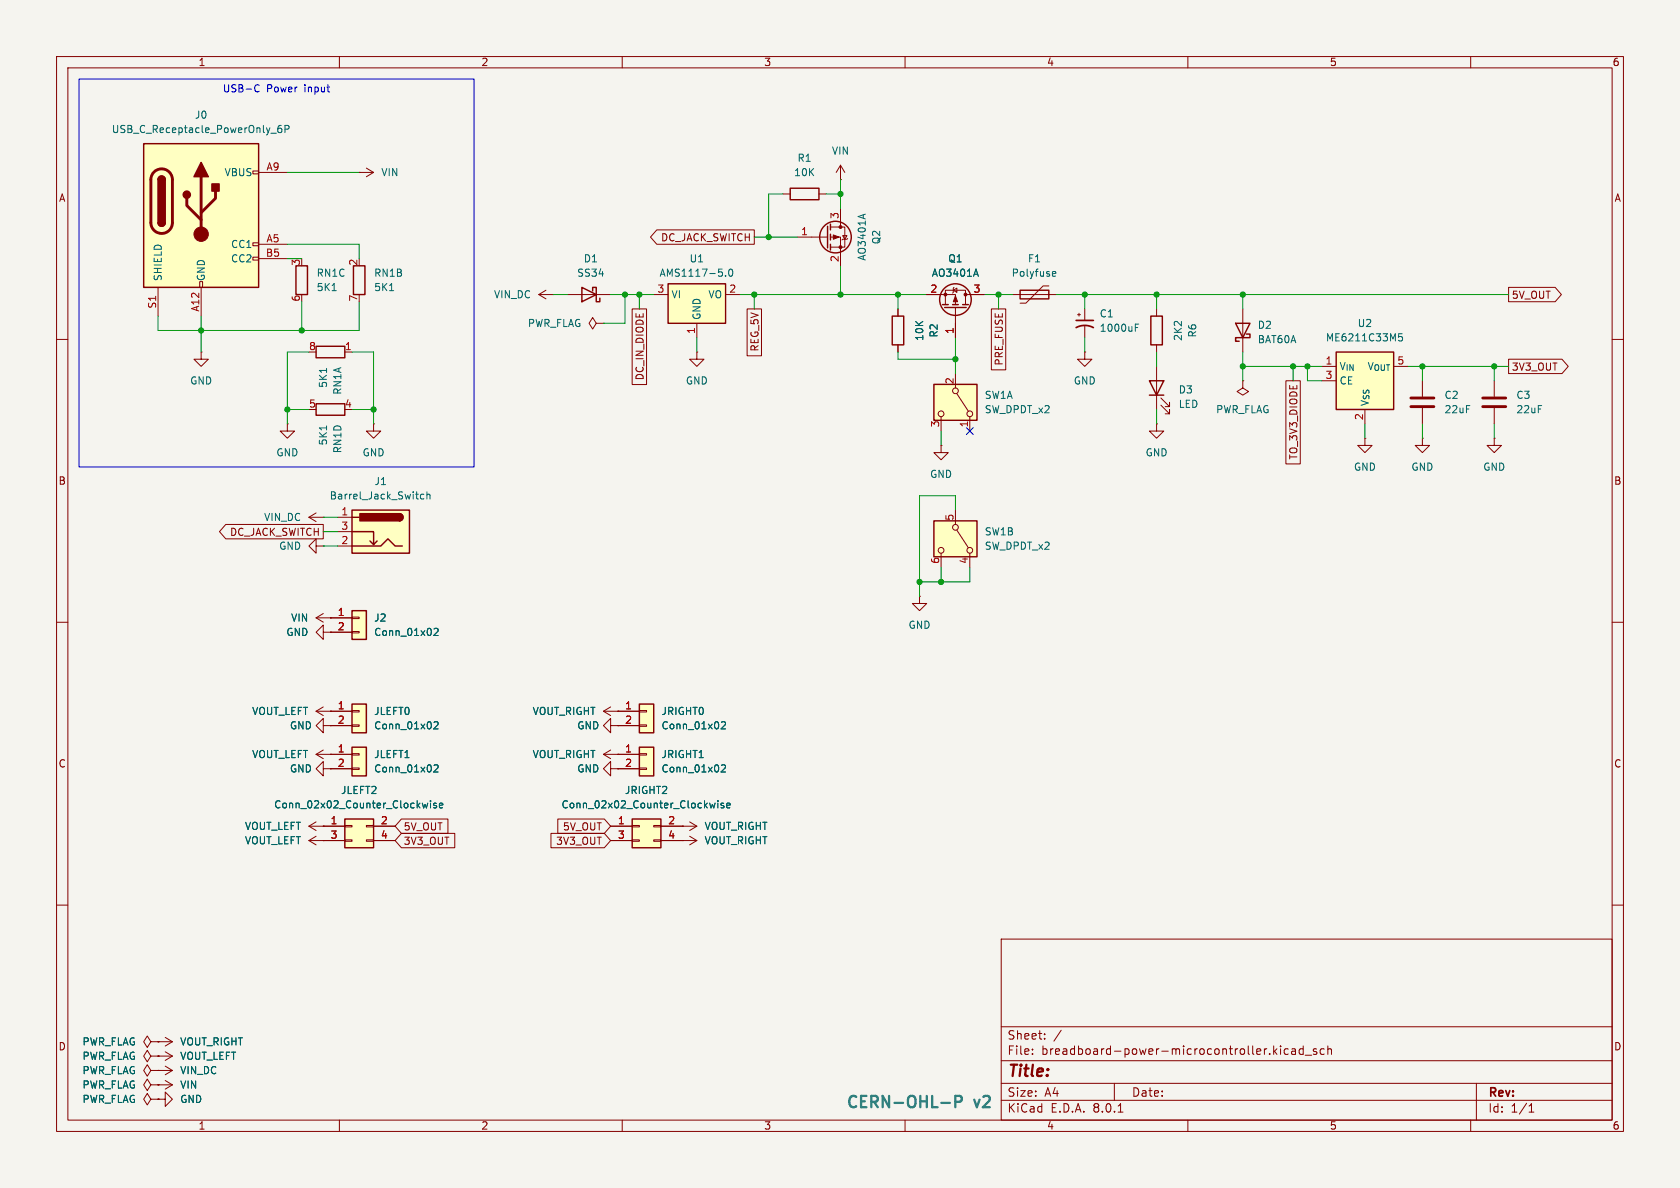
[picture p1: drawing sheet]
<svg xmlns="http://www.w3.org/2000/svg" width="297mm" height="210mm" viewBox="0 0 297 210" stroke-linecap="round" stroke-linejoin="round" font-family="sans-serif">
<path d="M0 0h297v210h-297z" fill="#f5f4ef" stroke="#f5f4ef" stroke-width=".18"/>
<g fill="none" stroke="#840000" stroke-width=".18">
<path d="M10 10h277v190h-277zM12 12h273v186h-273zM60 10v2M110 10v2M160 10v2M210 10v2M260 10v2M148.6 31.8h.1M148.6 29.2l-.8 1.3M148.6 29.2v2.6M148.6 29.2l.8 1.3M10 60h2"/>
<path d="M95.2 52.1h2.6M95.2 52.1l1.3 .7M96.5 51.3l-1.3 .8M97.8 52.1h.1M100.3 52.1h7.6M105.4 57.2l-.6-1.1-.7 1.1 .7 1 .6-1h1.3M106.7 57.2h.1M285 60h2M10 110h2M285 110h2M10 160h2M285 160h2"/>
<path d="M177 166h108v32h-108zM60 198v2M110 198v2M160 198v2M177 194.5h108M177 191.5h108M177 187.5h108M177 181.5h108M182.5 186.3v.1M182.5 185.5v.1M184.7 183.6v.1M184.7 182.8v.1"/>
<path d="M187.6 182.1l-1.3 2M197 191.5v3M197.7 196.6h.8M210 198v2M226.4 184.9v.1M226.4 185.4v1M227.7 185.5l-.4-.1-.3 .3v.4l.2 .2h.5M228.4 185.5h.6v.9M229 185.8h-.5a.29 .29 0 0 0-.2 .3 .29 .29 0 0 0 .2 .3l.5-.1M230.4 185.5l-.4-.1-.3 .3v.4l.1 .2h.6M230.4 184.9v1.5M230.7 186.5h1.2"/>
<path d="M232.7 185.5l-.3-.1-.2 .2v.2l.5 .2v.3h-.5M234.1 185.5l-.4-.1-.3 .3v.4l.1 .2h.6M234.7 185.5l.3-.1 .3 .1 .1 .9M234.7 184.9v1.5M260 198v2M261 191.5v6.5M270.3 196.6h.9M270.3 195.5l.4-.4v1.5"/>
</g>
<path d="M102.9 50.8l2.5 1.3-2.5 1.2zM104.8 51.4v-.6h.6v2.5h.6v-.6" fill="none" stroke="#840000" stroke-width=".25"/>
<path d="M118.1 50.2h10.2v7h-10.2z" fill="#ffffc2"/>
<g fill="none" stroke="#840000" stroke-width=".25">
<path d="M146.8 39.6v1M118.1 50.2h10.2v7h-10.2zM146.3 40v3.8M146.8 41.4v1M146.8 43.2v1"/>
<circle cx="147.7" cy="41.9" r="2.79"/>
</g>
<path d="M148.6 36.8v3.3M115.6 52.1h2.5M123.2 57.2v2.5M128.3 52.1h2.5M141 41.9h5.3M146.8 41.9h1.8v5.1M146.8 40.1h2.6v3.6h-2.6M149 41.7h.7l-.3 .6zM149.9 42.2l-.2 .1h-.7l-.2 .1" fill="none" stroke="#840000" stroke-width=".18"/>
<path d="M153 37.9l-1.3 .4M128.3 48.7v.1M128.9 47.7l.2-.1a.68 .68 0 0 1 .5 .6 .68 .68 0 0 1-.5 .6l-.2-.1-.1-.3z" fill="none" stroke="#006464" stroke-width=".18"/>
<g fill="#840000" stroke="#840000" stroke-width=".18">
<path d="M147.3 41.5l1 .4-1 .4z"/>
<circle cx="148.6" cy="43.7" r=".25"/>
<circle cx="148.6" cy="40.1" r=".25"/>
</g>
<path d="M236.2 62.2h10.2v10.2h-10.2z" fill="#ffffc2"/>
<path d="M139.7 33.3h5.1v2h-5.1zM236.2 62.2h10.2v10.2h-10.2z" fill="none" stroke="#840000" stroke-width=".25"/>
<g fill="none" stroke="#840000" stroke-width=".18">
<path d="M138.4 34.3h1.3M144.8 34.3h1.2M123.2 62.2v1.3h1.3l-1.3 1.3-1.3-1.3h1.3M123.2 62.2h.1M233.7 64.8h2.5M233.7 67.3h2.5M241.3 72.4v2.5M251.5 77.5v1.2h1.2l-1.2 1.3-1.3-1.3h1.3M251.5 77.5h.1M251.5 67.3v2.8M251.5 72.1v2.8M55.9 133.4h2.5"/>
<path d="M55.9 133.4l1.2 .7M57.1 132.6l-1.2 .8M58.4 133.4h.1M106.7 133.4l1.2 .7M106.7 133.4h2.5M106.7 125.7l1.2 .8M106.7 125.7h2.5M107.9 132.6l-1.2 .8M107.9 125l-1.2 .7M109.2 133.4h.1M109.2 125.7h.1M54.6 146.1l1.3 .7"/>
<path d="M54.6 146.1h2.5M55.9 145.3l-1.3 .8M57.1 146.1h.1"/>
</g>
<path d="M247.9 59h-.6l-.1 .6 .2-.1h.4l.2 .2-.1 .4-.2 .2-.5-.2" fill="none" stroke="#006464" stroke-width=".18"/>
<path d="M249.4 71.9h4.1M249.4 70.4h4.1" fill="none" stroke="#840000" stroke-width=".51"/>
<path d="M61 144.8h5v5.1h-5z" fill="#ffffc2"/>
<g fill="none" stroke="#840000" stroke-width=".18">
<path d="M55.9 125.7l1.2 .8M55.9 125.7h2.5M57.1 125l-1.2 .7M58.4 125.7h.1M54.6 148.6h6.4M54.6 148.6l1.3 .8M55.9 147.8l-1.3 .8M57.1 148.6h.1M57.1 146.1h3.9M61 148.5h1.2v.2h-1.2zM61 145.9h1.2v.3h-1.2zM64.8 148.5h1.2v.2h-1.2z"/>
<path d="M64.8 145.9h1.2v.3h-1.2zM66 146.1h3.8M66 148.6h3.8"/>
</g>
<path d="M61 144.8h5v5.1h-5z" fill="none" stroke="#840000" stroke-width=".25"/>
<path d="M75.6 142l-.2 .8-.3-.6M76.1 141.5v.2M76.1 142v.8M77.1 142h-.3l-.1 .2v.1l.4 .2v.3h-.4M77.7 142.4l.6-.1-.1-.3h-.3l-.2 .2v.6h.5" fill="none" stroke="#006464" stroke-width=".18"/>
<path d="M25.4 25.4h20.3v25.4h-20.3z" fill="#ffffc2"/>
<g fill="none" stroke="#840000" stroke-width=".18">
<path d="M44.7 30.2h1v.5h-1zM45.7 30.5h5.1M63.5 30.5h.1M63.5 30.5h2.5M64.8 29.7l1.2 .8M66 30.5l-1.2 .7M27.9 50.8v5.1M35.3 49.8h.5v1h-.5zM35.6 50.8v5.1M44.7 45.5h1v.5h-1zM44.7 42.9h1v.5h-1zM45.7 43.2h5.1"/>
<path d="M45.7 45.7h5.1M219.7 54.6v7.6M35.6 62.2v1.3h1.2l-1.2 1.3-1.3-1.3h1.3M35.6 62.2h.1M50.8 74.9v1.3h1.3l-1.3 1.3-1.3-1.3h1.3M50.8 74.9h.1M61 62.2h1.2M66 74.9v1.3h1.3l-1.3 1.3-1.2-1.3h1.2M66 74.9h.1M219.7 67.3v1.3l1 .6-1 .7-1-.7 1-.6M219.7 67.3h.1M264.2 77.5v1.2h1.2l-1.2 1.3-1.3-1.3h1.3"/>
<path d="M264.2 77.5h.1M264.2 67.3v2.8M264.2 72.1v2.8M54.6 91.4l1.3 .8M54.6 91.4h2.5M55.9 96.5v-1.2l-1.3 1.2 1.3 1.3v-1.3h1.2M55.9 90.7l-1.3 .7M57.1 91.4h.1M57.1 96.5h.1M162.6 105.4v1.3h1.2l-1.2 1.3-1.3-1.3h1.3M162.6 105.4h.1"/>
</g>
<path d="M25.4 25.4h20.3v25.4h-20.3zM27.9 39.4a.64 .64 0 0 0 .7 .6 .64 .64 0 0 0 .6-.6M27.9 31.8a.64 .64 0 0 1 .7-.7 .64 .64 0 0 1 .6 .7M52.3 47h2.1v5.1h-2.1zM62.5 47h2v5.1h-2zM218.4 57.2h2.6l-1.3 2.5zM220.3 59.1h.7v.6h-2.6v.6h.7M55.9 71.4h5.1v2h-5.1zM55.9 61.2h5.1v2h-5.1z" fill="none" stroke="#840000" stroke-width=".25"/>
<path d="M27.2 30.4a1.91 1.91 0 0 1 2.1-.4 1.91 1.91 0 0 1 1.2 1.8v7.6a1.91 1.91 0 0 1-1.9 1.9 1.91 1.91 0 0 1-1.9-1.9v-7.8l.1-.6zM33 35.1v1.2l2.6 2.6M35.6 31.2v10.2M38.1 33.8v1.3l-2.5 2.5M262.1 71.9h4.1M262.1 70.4h4.1" fill="none" stroke="#840000" stroke-width=".51"/>
<g fill="#840000" stroke="#840000" stroke-width=".25">
<path d="M27.9 39.4h1.3a.64 .64 0 0 1-.6 .6 .64 .64 0 0 1-.7-.6z"/>
<path d="M27.9 31.8h1.3v7.6h-1.3z"/>
<path d="M28.1 31.3a.64 .64 0 0 1 .7-.1 .64 .64 0 0 1 .4 .6h-1.3z"/>
<path d="M35.6 28.7l1.2 2.5h-2.5z"/>
<path d="M37.5 32.5h1.2v1.3h-1.2z"/>
<circle cx="33" cy="34.4" r=".63"/>
</g>
<circle cx="35.6" cy="41.4" r="1.27" fill="#840000" stroke="#840000" stroke-width=".18"/>
<path d="M47.9 23.6h1M49.7 22.2h-.4a.86 .86 0 0 0 0 1.2l.5-.1v-.4l-.2-.2h-.4l-.1 .2M50.4 22.8h.6l.1-.2-.1-.3-.6-.1v1.2M58.7 51.4h.7M68.9 51.4h.7M57.7 65.1v.7M57.7 75.3v.7" fill="none" stroke="#006464" stroke-width=".18"/>
<path d="M62.2 90.2h10.2v7.6h-10.2z" fill="#ffffc2"/>
<path d="M62.2 90.2h10.2v7.6h-10.2zM62.2 94h3.8v2.3l.7-.7M62.2 96.5h5.1l1.3-1.2 1.2 1.2h1.3M62.2 91.4h1.3M65.4 95.6l.6 .7M70.6 90.8a.64 .64 0 0 1 .6 .6 .64 .64 0 0 1-.6 .7" fill="none" stroke="#840000" stroke-width=".25"/>
<g fill="#840000" stroke="#840000" stroke-width=".25">
<path d="M70.6 90.8a.64 .64 0 0 1 .6 .6 .64 .64 0 0 1-.6 .7z"/>
<path d="M63.6 90.8h7v1.3h-7z"/>
</g>
<path d="M241.3 77.5v1.2h1.3l-1.3 1.3-1.3-1.3h1.3M241.3 77.5h.1M59.7 91.4h2.5M59.7 96.5h2.5M59.7 94h2.5" fill="none" stroke="#840000" stroke-width=".18"/>
<path d="M74.9 87.4h-.3l-.3 .2 .1 .5h.5M75.5 87.5l.2-.1h.3v.8M75.5 86.9v1.3" fill="none" stroke="#006464" stroke-width=".18"/>
<path d="M165.1 67.9h7.6v6.4h-7.6z" fill="#ffffc2"/>
<g fill="none" stroke="#840000" stroke-width=".18">
<path d="M166.4 73.7v2.5M168.9 66v2.6M169.2 69.6l2 3.1M171.4 73.7v2.5"/>
<circle cx="166.4" cy="73.2" r=".51"/>
<circle cx="168.9" cy="69.1" r=".51"/>
<circle cx="171.5" cy="73.2" r=".51"/>
</g>
<path d="M165.1 67.9h7.6v6.4h-7.6z" fill="none" stroke="#840000" stroke-width=".25"/>
<path d="M165.1 92.1h7.6v6.3h-7.6z" fill="#ffffc2"/>
<g fill="none" stroke="#840000" stroke-width=".18">
<path d="M158.7 54.6v1.3M163.8 52.1h5.1v1.7M167.1 53.8v-2.5h3.6v2.5M168.5 51.3l.7-.4v.8zM168.7 50.8l-.2 .1v.8l-.1 .1M168.9 54.4v5.3M170.7 52.1h3.3M158.7 61v1.2M166.4 78.7v1.3h1.2l-1.2 1.3-1.3-1.3h1.3M166.4 78.7h.1M166.4 97.8v2.5M168.9 90.2v2.5"/>
<path d="M169.2 93.7l2 3.1M171.4 97.8v2.5M57.1 135.9v-1.3l-1.2 1.3 1.2 1.3v-1.3h1.3M58.4 135.9h.1M26.7 186.7l-.7-1-.6 1 .6 1 .7-1h1.2M26.7 184.2l-.7-1.1-.6 1.1 .6 1 .7-1h1.2M26.7 189.2l-.7-1-.6 1 .6 1 .7-1h1.2M26.7 191.8l-.7-1-.6 1 .6 1 .7-1h1.2M26.7 194.3l-.7-1-.6 1 .6 1 .7-1h1.2M27.9 194.3h1.3v-1.3l1.3 1.3-1.3 1.3v-1.3M27.9 194.3h.1M27.9 184.2h.1"/>
<path d="M27.9 189.2h.1M27.9 186.7h.1M27.9 191.8h.1M27.9 184.2h2.6M27.9 189.2h2.6M29.2 183.4l1.3 .8M29.2 188.5l1.3 .7M30.5 184.2l-1.3 .7M30.5 189.2l-1.3 .8"/>
<circle cx="166.4" cy="97.3" r=".51"/>
<circle cx="168.9" cy="93.2" r=".51"/>
<circle cx="171.5" cy="97.3" r=".51"/>
</g>
<g fill="none" stroke="#840000" stroke-width=".25">
<path d="M157.7 55.9h2.1v5.1h-2.1zM166.6 53.8h1M167 54.4h3.8M168.4 53.8h1M170.2 53.8h1M165.1 92.1h7.6v6.3h-7.6z"/>
<circle cx="168.9" cy="53" r="2.79"/>
</g>
<g fill="#840000" stroke="#840000" stroke-width=".18">
<path d="M168.9 52.3l.4 1h-.8z"/>
<circle cx="167.1" cy="52.1" r=".25"/>
<circle cx="170.7" cy="52.1" r=".25"/>
</g>
<path d="M172.5 47.6l.5 1.2" fill="none" stroke="#006464" stroke-width=".18"/>
<path d="M113 132.1h2.6v5.1h-2.6z" fill="#ffffc2"/>
<path d="M109.2 133.4h3.8M109.2 135.9h3.8M113 135.8h1.3v.2h-1.3zM113 133.2h1.3v.3h-1.3z" fill="none" stroke="#840000" stroke-width=".18"/>
<path d="M113 132.1h2.6v5.1h-2.6z" fill="none" stroke="#840000" stroke-width=".25"/>
<path d="M127.5 135.3l.5-.1 .3 .4-.8 .9h.8" fill="none" stroke="#006464" stroke-width=".18"/>
<path d="M111.8 144.8h5v5.1h-5z" fill="#ffffc2"/>
<path d="M107.9 135.9v-1.3l-1.2 1.3 1.2 1.3v-1.3h1.3M109.2 135.9h.1M107.9 146.1h3.9M107.9 148.6h3.9M111.8 148.5h1.2v.2h-1.2zM111.8 145.9h1.2v.3h-1.2zM115.6 148.5h1.2v.2h-1.2zM115.6 145.9h1.2v.3h-1.2zM116.8 146.1h3.8M116.8 148.6h3.8" fill="none" stroke="#840000" stroke-width=".18"/>
<path d="M111.8 144.8h5v5.1h-5z" fill="none" stroke="#840000" stroke-width=".25"/>
<path d="M126.4 142l-.2 .8-.3-.6M126.9 141.5v.2M126.9 142v.8M127.9 142h-.3l-.1 .2v.1l.4 .2v.3h-.4M128.5 142.4l.6-.1-.1-.3h-.3l-.2 .2v.6h.5" fill="none" stroke="#006464" stroke-width=".18"/>
<path d="M113 124.5h2.6v5h-2.6z" fill="#ffffc2"/>
<g fill="none" stroke="#840000" stroke-width=".18">
<path d="M179.1 52.1h7.6M185.4 50.5h-1l-3 3.1h-1.1M190.5 55.6h.5M190.8 55.4v.5M191.8 54.6v2M191.8 57.7v2M191.8 62.2v1.3h1.2l-1.2 1.3-1.3-1.3h1.3M191.8 62.2h.1M204.5 74.9v1.3h1.2l-1.2 1.3-1.3-1.3h1.3M204.5 74.9h.1M204.5 64.8v7.6M205.2 71.6l1.6 1.6v-.8v.8h-.8"/>
<path d="M205.2 70.4l1.6 1.5v-.8v.8h-.8M55.9 109.2l1.2 .8M55.9 109.2h2.5M57.1 111.8v-1.3l-1.2 1.3 1.2 1.2v-1.2h1.3M57.1 108.5l-1.2 .7M58.4 111.8h.1M58.4 109.2h.1M107.9 128.3v-1.3l-1.2 1.3 1.2 1.2v-1.2h1.3M109.2 128.3h.1M109.2 125.7h3.8M109.2 128.3h3.8M113 128.1h1.3v.3h-1.3z"/>
<path d="M113 125.6h1.3v.3h-1.3zM120.6 148.6h.1M120.6 146.1h.1M120.6 148.6h2.6M120.6 146.1h2.6M121.9 147.8l1.3 .8M121.9 145.3l1.3 .8M123.2 148.6l-1.3 .8M123.2 146.1l-1.3 .7M27.9 186.7h.1M27.9 186.7h2.6M29.2 185.9l1.3 .8"/>
<path d="M30.5 186.7l-1.3 .8"/>
</g>
<path d="M180.3 51.3h5.1v1.5h-5.1zM203.2 67.3h2.5l-1.2 2.6zM203.2 69.9h2.5M113 124.5h2.6v5h-2.6z" fill="none" stroke="#840000" stroke-width=".25"/>
<path d="M186.1 48.7l.1 .1h.4M186.1 48.2l.1-.2h.3l.2 .2v.1l-.6 .1M200.7 57.9h.4M200.7 57.3h.6M127.5 127.7l.5-.1 .3 .3-.8 .9h.8" fill="none" stroke="#006464" stroke-width=".18"/>
<path d="M190.2 57.9a3.2 3.2 0 0 1 3.1 0M190.2 56.6h3.1" fill="none" stroke="#840000" stroke-width=".3"/>
<path d="M62.2 108h2.6v5h-2.6z" fill="#ffffc2"/>
<path d="M204.5 54.6v1.3M204.5 61v1.2M58.4 109.2h3.8M58.4 111.8h3.8M62.2 111.6h1.3v.3h-1.3zM62.2 109.1h1.3v.2h-1.3zM27.9 191.8h.1M27.9 191.8h2.6M29.2 191l1.3 .8M30.5 191.8l-1.3 .7" fill="none" stroke="#840000" stroke-width=".18"/>
<path d="M203.5 55.9h2v5.1h-2zM62.2 108h2.6v5h-2.6z" fill="none" stroke="#840000" stroke-width=".25"/>
<path d="M76.7 111.2l.5-.1 .3 .3-.8 .9h.8" fill="none" stroke="#006464" stroke-width=".18"/>
<path d="M62.2 124.5h2.6v5h-2.6z" fill="#ffffc2"/>
<path d="M57.1 128.3v-1.3l-1.2 1.3 1.2 1.2v-1.2h1.3M58.4 128.3h.1M58.4 125.7h3.8M58.4 128.3h3.8M62.2 128.1h1.3v.3h-1.3zM62.2 125.6h1.3v.3h-1.3z" fill="none" stroke="#840000" stroke-width=".18"/>
<path d="M62.2 124.5h2.6v5h-2.6z" fill="none" stroke="#840000" stroke-width=".25"/>
<path d="M76.7 127.7l.5-.1 .3 .3-.8 .9h.8" fill="none" stroke="#006464" stroke-width=".18"/>
<path d="M62.2 132.1h2.6v5.1h-2.6z" fill="#ffffc2"/>
<g fill="none" stroke="#840000" stroke-width=".18">
<path d="M111.8 54.6h2.5v13.4h-2.5zM116.1 40.6h17.2v2.6h-17.2l-1.1-1.3zM132.1 54.6h2.5v8.3h-2.5zM158.7 54.6v1.3M163.8 52.1h2.6M168.9 57.2v2.5M171.4 52.1h2.6M175.3 54.6h2.5v10.8h-2.5zM266.7 50.8h8.2l1.1 1.3-1.1 1.2h-8.2zM158.7 61v1.2M227.3 67.3h2.6v14.7h-2.6zM266.7 63.5h9.4l1.1 1.3-1.1 1.2h-9.4z"/>
<path d="M39.9 92.7h17.2v2.6h-17.2l-1.1-1.3zM58.4 109.2h.1M58.4 111.8h.1M58.4 109.2h3.8M58.4 111.8h3.8M58.4 133.4h.1M58.4 125.7h.1M58.4 135.9h.1M58.4 128.3h.1M58.4 133.4h3.8M58.4 135.9h3.8M58.4 125.7h3.8"/>
<path d="M58.4 128.3h3.8M62.2 135.8h1.3v.2h-1.3zM62.2 133.2h1.3v.3h-1.3zM109.2 133.4h.1M109.2 125.7h.1M109.2 135.9h.1M109.2 128.3h.1M109.2 133.4h3.8M109.2 135.9h3.8M109.2 125.7h3.8M109.2 128.3h3.8M57.1 146.1h.1"/>
<path d="M57.1 148.6h.1M57.1 146.1h3.9M57.1 148.6h3.9M66 146.1h3.8M66 148.6h3.8M71 144.8h8.2v2.5h-8.2l-1.2-1.2zM71 147.3h9.4v2.6h-9.4l-1.2-1.3zM97.4 147.3h9.4l1.1 1.3-1.1 1.3h-9.4zM98.6 144.8h8.2l1.1 1.3-1.1 1.2h-8.2zM107.9 146.1h3.9M107.9 148.6h3.9M116.8 146.1h3.8"/>
<path d="M116.8 148.6h3.8M120.6 148.6h.1M120.6 146.1h.1M27.9 191.8h.1M27.9 186.7h.1M27.9 194.3h.1M27.9 184.2h.1M27.9 189.2h.1"/>
</g>
<path d="M62.2 132.1h2.6v5.1h-2.6z" fill="none" stroke="#840000" stroke-width=".25"/>
<g fill="none" stroke="#006464" stroke-width=".18">
<path d="M172.5 47.6l.5 1.2M76.7 111.2l.5-.1 .3 .3-.8 .9h.8M76.7 135.3l.5-.1 .3 .4-.8 .9h.8M76.7 127.7l.5-.1 .3 .3-.8 .9h.8M127.5 135.3l.5-.1 .3 .4-.8 .9h.8M127.5 127.7l.5-.1 .3 .3-.8 .9h.8M75.6 142l-.2 .8-.3-.6M76.1 141.5v.2M76.1 142v.8M77.1 142h-.3l-.1 .2v.1l.4 .2v.3h-.4M77.7 142.4l.6-.1-.1-.3h-.3l-.2 .2v.6h.5M126.4 142l-.2 .8-.3-.6"/>
<path d="M126.9 141.5v.2M126.9 142v.8M127.9 142h-.3l-.1 .2v.1l.4 .2v.3h-.4M128.5 142.4l.6-.1-.1-.3h-.3l-.2 .2v.6h.5"/>
</g>
<path d="M166.4 195h1.5M168.9 194.8h.8a.54 .54 0 0 0 .4-.5 .54 .54 0 0 0-.4-.6h-.8v2" fill="none" stroke="#0099b0" stroke-width=".4"/>
<path d="M14 14h69.8v68.6h-69.8zM45.3 15h.3l.2 .1M45.8 16.1l-.2 .1h-.3" fill="none" stroke="#0000c2" stroke-width=".18"/>
<g fill="none" stroke="#009600" stroke-width=".18">
<path d="M50.8 30.5h12.7M138.4 34.3h-2.5v7.6M146 34.3h2.6M148.6 31.8v5M35.6 55.9v6.3M50.8 43.2h12.7v2.5M50.8 45.7h2.5M53.3 53.3v5.1M63.5 53.3v5.1h-35.6v-2.5M97.8 52.1h2.5M107.9 52.1h7.7M110.5 52.1v5.1h-3.8"/>
<path d="M113 52.1v2.5M123.2 59.7v2.5M130.8 52.1h33M133.3 52.1v2.5M133.3 41.9h7.7M148.6 47v5.1M158.7 52.1v2.5M168.9 59.7v6.3M174 52.1h5.1M176.5 52.1v2.5M186.7 52.1h80M191.8 52.1v2.5"/>
<path d="M191.8 59.7v2.5M204.5 52.1v2.5M219.7 52.1v2.5M50.8 72.4h3.8M54.6 62.2h-3.8v12.7M62.2 62.2h3.8v12.7M62.2 72.4h3.8M158.7 62.2v1.3h10.2M166.4 76.2v2.5M204.5 62.2v2.6M204.5 72.4v2.5M219.7 64.8h14"/>
<path d="M219.7 62.2v5.1M228.6 64.8v2.5M231.1 64.8v2.5h2.6M241.3 74.9v2.6M248.9 64.8h17.8M251.5 64.8v2.5M251.5 74.9v2.6M264.2 64.8v2.5M264.2 74.9v2.6M57.1 96.5h2.6M57.1 91.4h2.6M57.1 94h2.6"/>
<path d="M168.9 90.2v-2.6h-6.3v17.8M166.4 100.3v2.6M171.4 100.3v2.6h-8.8"/>
</g>
<path d="M170.8 75.6l1.3 1.2M172.1 75.6l-1.3 1.2" fill="none" stroke="#000084" stroke-width=".18"/>
<g fill="#009600" stroke="#009600" stroke-width=".18">
<circle cx="191.8" cy="52.1" r=".46"/>
<circle cx="168.9" cy="63.5" r=".46"/>
<circle cx="176.5" cy="52.1" r=".46"/>
<circle cx="219.7" cy="52.1" r=".46"/>
<circle cx="204.5" cy="52.1" r=".46"/>
<circle cx="113" cy="52.1" r=".46"/>
<circle cx="158.7" cy="52.1" r=".46"/>
<circle cx="148.6" cy="52.1" r=".46"/>
<circle cx="148.6" cy="34.3" r=".46"/>
<circle cx="110.5" cy="52.1" r=".46"/>
<circle cx="135.9" cy="41.9" r=".46"/>
<circle cx="133.3" cy="52.1" r=".46"/>
<circle cx="35.6" cy="58.4" r=".46"/>
<circle cx="50.8" cy="72.4" r=".46"/>
<circle cx="66" cy="72.4" r=".46"/>
<circle cx="53.3" cy="58.4" r=".46"/>
<circle cx="219.7" cy="64.8" r=".46"/>
<circle cx="228.6" cy="64.8" r=".46"/>
<circle cx="264.2" cy="64.8" r=".46"/>
<circle cx="251.5" cy="64.8" r=".46"/>
<circle cx="231.1" cy="64.8" r=".46"/>
<circle cx="162.6" cy="102.9" r=".46"/>
<circle cx="166.4" cy="102.9" r=".46"/>
</g>
<text font-size="2.8" fill="#840000" x="178" y="190.9">Title:</text>
<g font-size="2.8" fill="#0099b0">
<text x="149.4" y="196.4">CERN-OHL-P</text>
<text x="172.3" y="196.4">v2</text>
</g>
<g font-size="2.1" fill="#840000">
<text x="178" y="184">Sheet:</text>
<text x="178" y="186.7">File:</text>
<text x="184.1" y="186.7">breadboard-power-microcontroller.kicad_sch</text>
<text x="178" y="196.9">KiCad</text>
<text x="178" y="194.1">Size:</text>
<text x="184.7" y="194.1">A4</text>
<text x="185.7" y="196.9">E.D.A.</text>
<text x="193.3" y="196.9">8.0.1</text>
<text x="200" y="194.1">Date:</text>
<text x="263" y="194.3">Rev:</text>
<text x="263" y="196.9">Id:</text>
<text x="267.1" y="196.9">1/1</text>
</g>
<g font-size="1.8" fill="#840000">
<text x="35" y="11.9">1</text>
<text x="85" y="11.9">2</text>
<text x="135" y="11.9">3</text>
<text x="185" y="11.9">4</text>
<text x="235" y="11.9">5</text>
<text x="285" y="11.9">6</text>
<text x="10.3" y="35.9">A</text>
<text x="285.3" y="35.9">A</text>
<text x="116.8" y="42.9">DC_JACK_SWITCH</text>
<text x="267.2" y="53">5V_OUT</text>
<text x="134.3" y="62.2" transform="rotate(-90 134.3 62.2)">REG_5V</text>
<text x="177.5" y="64.7" transform="rotate(-90 177.5 64.7)">PRE_FUSE</text>
<text x="267.2" y="65.7">3V3_OUT</text>
<text x="114" y="67.3" transform="rotate(-90 114 67.3)">DC_IN_DIODE</text>
<text x="229.6" y="81.4" transform="rotate(-90 229.6 81.4)">TO_3V3_DIODE</text>
<text x="10.3" y="85.9">B</text>
<text x="285.3" y="85.9">B</text>
<text x="40.6" y="94.9">DC_JACK_SWITCH</text>
<text x="10.3" y="135.9">C</text>
<text x="285.3" y="135.9">C</text>
<text x="71.3" y="147">5V_OUT</text>
<text x="71.3" y="149.5">3V3_OUT</text>
<text x="98.2" y="149.5">3V3_OUT</text>
<text x="99.4" y="147">5V_OUT</text>
<text x="10.3" y="185.9">D</text>
<text x="285.3" y="185.9">D</text>
<text x="35" y="199.9">1</text>
<text x="85" y="199.9">2</text>
<text x="135" y="199.9">3</text>
<text x="185" y="199.9">4</text>
<text x="235" y="199.9">5</text>
<text x="285" y="199.9">6</text>
</g>
<g font-size="1.8" fill="#0000c2">
<text x="39.3" y="16.6">USB-C</text>
<text x="47.1" y="16.6">Power</text>
<text x="53.9" y="16.6">input</text>
</g>
<g font-size="1.8" fill="#006464">
<text x="19.7" y="23.7">USB_C_Receptacle_PowerOnly_6P</text>
<text x="34.4" y="21.2">J0</text>
<text x="140.9" y="28.8">R1</text>
<text x="147" y="27.5">VIN</text>
<text x="39.6" y="31.3">VBUS</text>
<text x="67.3" y="31.3">VIN</text>
<text x="140.3" y="31.3">10K</text>
<text x="40.8" y="44">CC1</text>
<text x="40.8" y="46.6">CC2</text>
<text x="103.1" y="46.6">D1</text>
<text x="121.8" y="46.6">U1</text>
<text x="153.3" y="46.2" transform="rotate(-90 153.3 46.2)">AO3401A</text>
<text x="155.8" y="43.3" transform="rotate(-90 155.8 43.3)">Q2</text>
<text x="167.5" y="46.6">Q1</text>
<text x="181.6" y="46.6">F1</text>
<text x="28.8" y="49.8" transform="rotate(-90 28.8 49.8)">SHIELD</text>
<text x="36.4" y="49.8" transform="rotate(-90 36.4 49.8)">GND</text>
<text x="55.9" y="49.1">RN1C</text>
<text x="55.9" y="51.7">5K1</text>
<text x="66" y="49.1">RN1B</text>
<text x="66" y="51.7">5K1</text>
<text x="87.2" y="52.9">VIN_DC</text>
<text x="101.9" y="49.1">SS34</text>
<text x="116.5" y="49.1">AMS1117-5.0</text>
<text x="118.6" y="52.9">VI</text>
<text x="125.1" y="52.9">VO</text>
<text x="164.6" y="49.1">AO3401A</text>
<text x="178.8" y="49.1">Polyfuse</text>
<text x="93.2" y="58">PWR_FLAG</text>
<text x="124.1" y="56.6" transform="rotate(-90 124.1 56.6)">GND</text>
<text x="166" y="59.8" transform="rotate(-90 166 59.8)">R2</text>
<text x="194.3" y="56.3">C1</text>
<text x="194.3" y="58.9">1000uF</text>
<text x="211.7" y="59.8" transform="rotate(-90 211.7 59.8)">R6</text>
<text x="222.3" y="58.3">D2</text>
<text x="239.9" y="58">U2</text>
<text x="163.4" y="60.4" transform="rotate(-90 163.4 60.4)">10K</text>
<text x="209.1" y="60.4" transform="rotate(-90 209.1 60.4)">2K2</text>
<text x="222.3" y="60.9">BAT60A</text>
<text x="234.3" y="60.6">ME6211C33M5</text>
<text x="236.7" y="65.6">V_{IN}V_{OUT}</text>
<text x="33.5" y="68.2">GND</text>
<text x="58" y="68.7" transform="rotate(-90 58 68.7)">5K1</text>
<text x="60.6" y="69.9" transform="rotate(-90 60.6 69.9)">RN1A</text>
<text x="121.2" y="68.2">GND</text>
<text x="174" y="70.7">SW1A</text>
<text x="189.7" y="68.2">GND</text>
<text x="208.3" y="69.8">D3</text>
<text x="236.7" y="68.2">CE</text>
<text x="242.2" y="71.9" transform="rotate(-90 242.2 71.9)">V_{SS}</text>
<text x="255.3" y="70.7">C2</text>
<text x="268" y="70.7">C3</text>
<text x="174" y="73.3">SW_DPDT_x2</text>
<text x="208.3" y="72.3">LED</text>
<text x="214.9" y="73.3">PWR_FLAG</text>
<text x="255.3" y="73.3">22uF</text>
<text x="268" y="73.3">22uF</text>
<text x="48.8" y="80.9">GND</text>
<text x="58" y="78.8" transform="rotate(-90 58 78.8)">5K1</text>
<text x="60.6" y="80.2" transform="rotate(-90 60.6 80.2)">RN1D</text>
<text x="64" y="80.9">GND</text>
<text x="202.4" y="80.9">GND</text>
<text x="239.3" y="83.4">GND</text>
<text x="249.4" y="83.4">GND</text>
<text x="262.1" y="83.4">GND</text>
<text x="58.2" y="88.5">Barrel_Jack_Switch</text>
<text x="66.1" y="86">J1</text>
<text x="164.3" y="84.7">GND</text>
<text x="46.6" y="92.3">VIN_DC</text>
<text x="174" y="94.8">SW1B</text>
<text x="49.3" y="97.4">GND</text>
<text x="174" y="97.4">SW_DPDT_x2</text>
<text x="50.5" y="112.6">GND</text>
<text x="51.4" y="110.1">VIN</text>
<text x="66" y="110.1">J2</text>
<text x="66" y="112.6">Conn_01x02</text>
<text x="160.5" y="111.4">GND</text>
<text x="44.5" y="126.6">VOUT_LEFT</text>
<text x="51.2" y="129.1">GND</text>
<text x="66" y="129.1">Conn_01x02</text>
<text x="66" y="126.6">JLEFT0</text>
<text x="94.1" y="126.6">VOUT_RIGHT</text>
<text x="102" y="129.1">GND</text>
<text x="116.8" y="129.1">Conn_01x02</text>
<text x="116.8" y="126.6">JRIGHT0</text>
<text x="44.5" y="134.2">VOUT_LEFT</text>
<text x="51.2" y="136.8">GND</text>
<text x="66" y="136.8">Conn_01x02</text>
<text x="66" y="134.2">JLEFT1</text>
<text x="94.1" y="134.2">VOUT_RIGHT</text>
<text x="102" y="136.8">GND</text>
<text x="116.8" y="136.8">Conn_01x02</text>
<text x="116.8" y="134.2">JRIGHT1</text>
<text x="48.4" y="143.1">Conn_02x02_Counter_Clockwise</text>
<text x="60.2" y="140.6">JLEFT2</text>
<text x="99.2" y="143.1">Conn_02x02_Counter_Clockwise</text>
<text x="110.4" y="140.6">JRIGHT2</text>
<text x="43.2" y="146.9">VOUT_LEFT</text>
<text x="43.2" y="149.5">VOUT_LEFT</text>
<text x="124.5" y="149.5">VOUT_RIGHT</text>
<text x="124.5" y="146.9">VOUT_RIGHT</text>
<text x="14.5" y="185">PWR_FLAG</text>
<text x="31.8" y="185">VOUT_RIGHT</text>
<text x="14.5" y="187.6">PWR_FLAG</text>
<text x="14.5" y="190.1">PWR_FLAG</text>
<text x="31.8" y="190.1">VIN_DC</text>
<text x="31.8" y="187.6">VOUT_LEFT</text>
<text x="14.5" y="192.6">PWR_FLAG</text>
<text x="14.5" y="195.2">PWR_FLAG</text>
<text x="31.8" y="195.2">GND</text>
<text x="31.8" y="192.6">VIN</text>
</g>
<g font-size="1.8" fill="#a90000">
<text x="47" y="30.2">A9</text>
<text x="141.5" y="41.7">1</text>
<text x="148.3" y="38.8" transform="rotate(-90 148.3 38.8)">3</text>
<text x="46.9" y="45.5">B5</text>
<text x="47" y="42.9">A5</text>
<text x="53.1" y="47.1" transform="rotate(-90 53.1 47.1)">3</text>
<text x="63.2" y="47.1" transform="rotate(-90 63.2 47.1)">2</text>
<text x="148.3" y="46.4" transform="rotate(-90 148.3 46.4)">2</text>
<text x="53.1" y="53.4" transform="rotate(-90 53.1 53.4)">6</text>
<text x="63.2" y="53.4" transform="rotate(-90 63.2 53.4)">7</text>
<text x="116.1" y="51.8">3</text>
<text x="128.8" y="51.8">2</text>
<text x="164.4" y="51.8">2</text>
<text x="172" y="51.8">3</text>
<text x="27.7" y="54.7" transform="rotate(-90 27.7 54.7)">S1</text>
<text x="35.3" y="55.2" transform="rotate(-90 35.3 55.2)">A12</text>
<text x="122.9" y="59.1" transform="rotate(-90 122.9 59.1)">1</text>
<text x="168.7" y="59.1" transform="rotate(-90 168.7 59.1)">1</text>
<text x="54.5" y="62">8</text>
<text x="60.9" y="62">1</text>
<text x="234.2" y="64.5">1</text>
<text x="246.9" y="64.5">5</text>
<text x="168.7" y="68" transform="rotate(-90 168.7 68)">2</text>
<text x="234.2" y="67.1">3</text>
<text x="54.5" y="72.1">5</text>
<text x="60.9" y="72.1">4</text>
<text x="166.1" y="75.6" transform="rotate(-90 166.1 75.6)">3</text>
<text x="171.2" y="75.6" transform="rotate(-90 171.2 75.6)">1</text>
<text x="241" y="74.4" transform="rotate(-90 241 74.4)">2</text>
<text x="60.3" y="91.2">1</text>
<text x="60.3" y="93.7">3</text>
<text x="168.7" y="92.1" transform="rotate(-90 168.7 92.1)">5</text>
<text x="60.3" y="96.3">2</text>
<text x="166.1" y="99.8" transform="rotate(-90 166.1 99.8)">6</text>
<text x="171.2" y="99.8" transform="rotate(-90 171.2 99.8)">4</text>
<text x="59.6" y="109">1</text>
<text x="59.6" y="111.5">2</text>
<text x="59.6" y="125.5">1</text>
<text x="110.4" y="125.5">1</text>
<text x="59.6" y="128">2</text>
<text x="110.4" y="128">2</text>
<text x="59.6" y="133.1">1</text>
<text x="59.6" y="135.6">2</text>
<text x="110.4" y="133.1">1</text>
<text x="110.4" y="135.6">2</text>
<text x="58.3" y="145.8">1</text>
<text x="58.3" y="148.3">3</text>
<text x="67.2" y="145.8">2</text>
<text x="67.2" y="148.3">4</text>
<text x="109.1" y="145.8">1</text>
<text x="109.1" y="148.3">3</text>
<text x="118" y="145.8">2</text>
<text x="118" y="148.3">4</text>
</g>
</svg>
